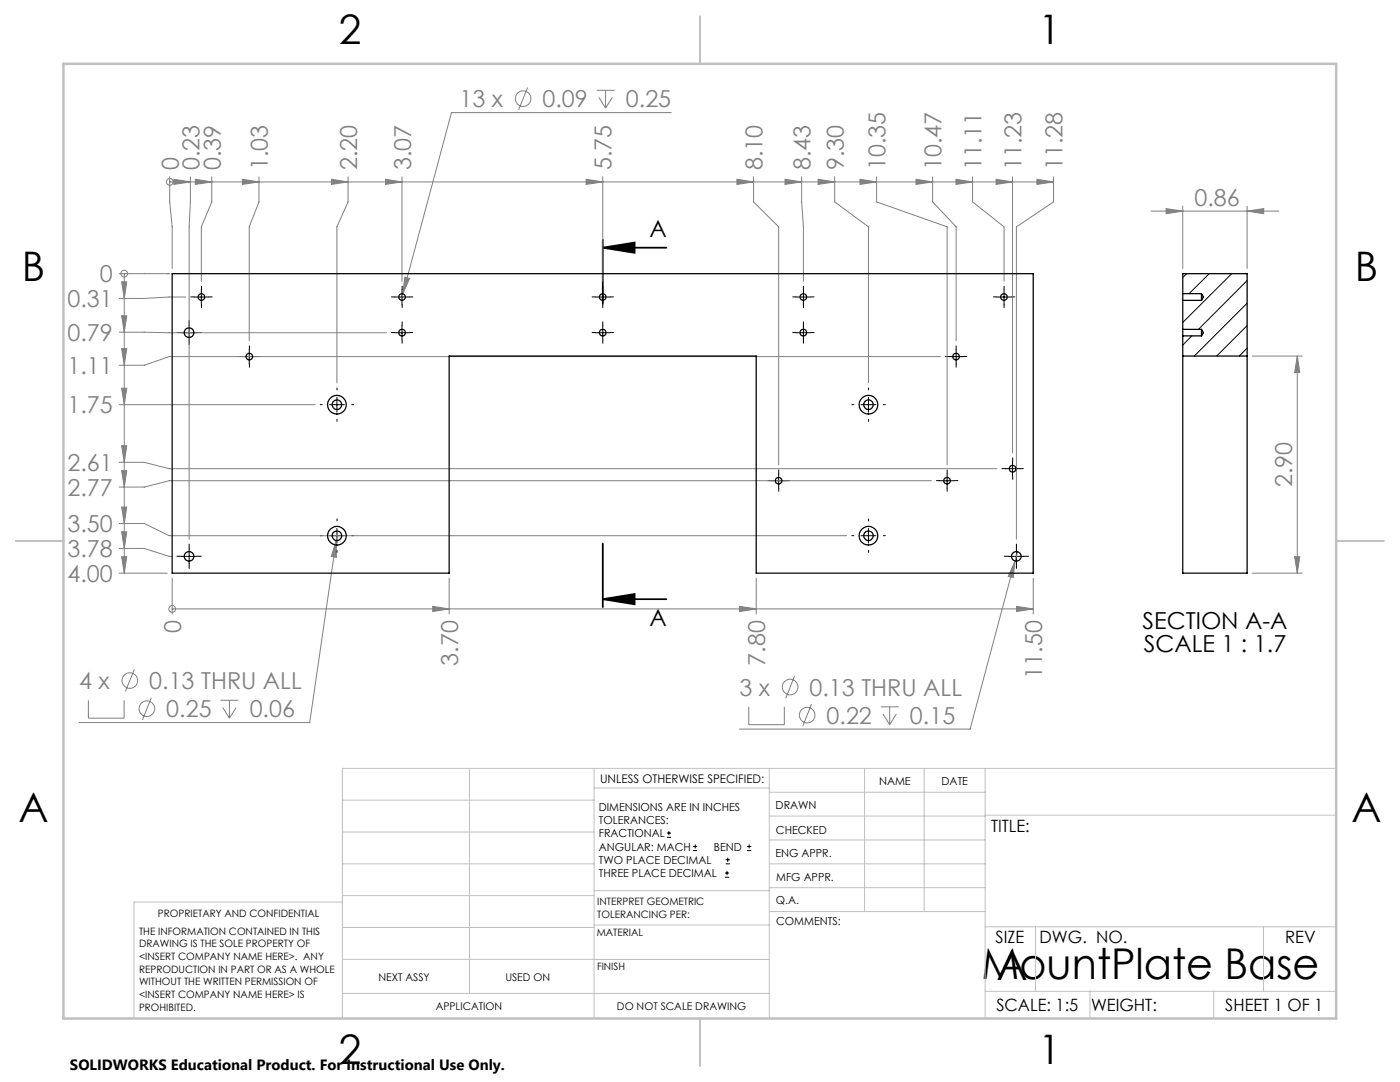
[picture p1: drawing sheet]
<svg xmlns="http://www.w3.org/2000/svg" width="279mm" height="216mm" viewBox="0 0 279 216" stroke-linecap="round" stroke-linejoin="round" font-family="sans-serif">
<g fill="none" stroke="#808080" stroke-width=".2">
<path d="M105.3 17.5l-1.8 4.4M119.1 18h3.6M119.5 19.4l1.4 2.2M120.9 18v3.6M122.2 19.4l-1.3 2.2M33.9 36.3h.1M33.9 35.3v5l.5 5v8.3M33.9 36.3h176.4M34.7 35.8l3.3 .5-3.3 .5zM38 35.3v5l-.3 5v62.3M39 35.8l3.3 .5-3.3 .5zM42.3 35.3v5l-2.1 5v10.8"/>
<path d="M48.4 35.8l3.3 .5-3.3 .5zM51.7 35.3v5l-2 5v22.7M66.1 35.8l3.4 .5-3.4 .5zM69.5 35.3v5l-2.3 5v31.1M76.9 35.8l3.3 .5-3.3 .5zM80.2 35.3v20.8M117 35.8l3.3 .5-3.3 .5zM120.3 35.3v20.8M133.9 22.5h-43.8l-9.7 36.1M147.1 35.8l3.3 .5-3.3 .5zM150.4 35.3v5l5 5v47.5M156.7 35.8l3.3 .5-3.3 .5z"/>
<path d="M160 35.3v5l.3 5v10.8M163.3 35.8l3.3 .5-3.3 .5zM166.6 35.3v5l6.7 5v31.1M171.6 35.8l3.3 .5-3.3 .5zM174.9 35.3v5l14.1 5v47.5M182.8 35.8l3.3 .5-3.3 .5zM186.1 35.3v5l4.7 5v22.7M190.8 35.8l3.3 .5-3.3 .5zM194.1 35.3v5l6.3 5v10.8M198.8 35.8l3.3 .5-3.3 .5zM202.1 35.3v55.1M206.9 35.8l3.4 .5-3.4 .5z"/>
<path d="M210.3 35.3v5l-7.5 5v62.3M23.8 54.6h10M24.3 56.2h1l-.5 3.3zM24.8 54.6v59.8M24.8 54.6h.1M37.1 59.3h-3.3l-5 .2h-5M80.4 58.6l-.3 1.3M80.8 55.3l.9 .3-1.3 3zM229.7 42.1h25.5M232.7 41.6l3.3 .5-3.3 .6zM236 41.1v12.5M248.9 42.1l3.3-.5v1.1z"/>
<path d="M248.9 41.1v12.5M23.8 66.3l53.3 .1M24.3 63h1l-.5 3.3zM24.3 69.6h1l-.5 3.3zM24.3 77.5h1l-.5 3.3zM187.7 71.2h-153.9l-5 1.7h-5M249.9 71h10M258.9 71v43.4M258.9 71l.5 3.3h-1zM23.8 80.8h39.1M23.8 92.3h5l5 1.2h165.1M24.3 88.9h1l-.5 3.4z"/>
<path d="M24.3 93.9h1l-.5 3.3zM185.9 95.9h-152.1l-5 1.3h-5M23.8 104.5h5l5 2.4h135.2M23.8 109.4h5l5 1.6h.5M23.8 114.4h9.6M24.3 101.2h1l-.5 3.3zM24.3 106.1h1l-.5 3.3zM24.3 111.1h1l-.5 3.3zM34.4 115.4v7.1M67.1 107.8v3.4l-1-.1zM67.1 107.8l-5.3 36.4h-46M67.4 105.9l-.3 1.9"/>
<path d="M89.6 115.4v7.1M150.9 115.4v7.1M202.6 111.9l-.4 3.4-1-.3zM202.6 111.9l-9 33.6h-46M203.1 110.1l-.5 1.8M206.2 115.4v7.1M249.9 114.4h10M258.4 111.1h1l-.5 3.3zM17.6 139.7v3.6h7.2v-3.6M26.8 133.6l-1.8 4.4M30.2 139.2l-1.8 4.5M34.4 121.5h.1"/>
<path d="M34.4 121.5h171.8M44 139.7h3.6M45.8 139.7v3.6M86.4 121l3.2 .5-3.2 .5zM147.6 121l3.3 .5-3.3 .5zM158.6 134.9l-1.8 4.4M202.9 121l3.3 .5-3.3 .5zM44.4 141.2l1.4 2.1M47.1 141.2l-1.3 2.1M149.4 141v3.6h7.1v-3.6M162 140.5l-1.8 4.4M175.8 141h3.6"/>
<path d="M176.2 142.5l1.4 2.1M177.6 141v3.6M178.9 142.5l-1.3 2.1"/>
<circle cx="104.4" cy="19.7" r="1.55"/>
<circle cx="33.9" cy="36.3" r=".67"/>
<circle cx="24.8" cy="54.6" r=".68"/>
<circle cx="25.9" cy="135.8" r="1.56"/>
<circle cx="34.4" cy="121.5" r=".67"/>
<circle cx="157.7" cy="137.1" r="1.55"/>
<circle cx="29.3" cy="141.4" r="1.55"/>
<circle cx="161.1" cy="142.7" r="1.55"/>
</g>
<g fill="none" stroke="#000" stroke-width=".2">
<path d="M38.7 59.3h3M40.2 57.8v2.9M78.8 59.3h2.9M80.2 57.8v2.9M118.8 59.3h2.9M120.3 57.8v2.9M158.9 59.3h2.9M160.3 57.8v2.9M198.9 59.3h2.9M200.4 57.8v2.9M36.3 66.4h2.9M37.7 64.9v2.9"/>
<path d="M48.3 71.2h2.9M49.7 69.7v2.9M67.2 79.3v2.9M78.8 66.4h2.9M80.2 64.9v2.9M118.8 66.4h2.9M120.3 64.9v2.9M158.9 66.4h2.9M160.3 64.9v2.9M173.3 79.3v2.9M189.3 71.2h3M190.8 69.7v2.9"/>
<path d="M65.8 80.8h2.9M153.9 95.9h3M155.4 94.4v3M171.8 80.8h3M187.5 95.9h3M189 94.4v3M200.6 93.5h3M202.1 92.1v2.9M36.3 111h2.9M37.7 109.5v3M65.8 106.9h2.9M67.2 105.4v3"/>
<path d="M171.8 106.9h3M173.3 105.4v3M201.4 111h2.9M202.8 109.5v3M133.1 167.1h.8M133.1 166.2h.8M133.5 165.8v.9M138.3 169.7h.8M138.3 168.9h.8M138.7 168.5v.8M144.7 175h.8M144.7 174.2h.8"/>
<path d="M144.8 172.4h.9M144.8 171.6h.9M145.1 173.8v.8M145.2 171.1v.9M149.1 169.7h.8M149.1 168.9h.8M149.5 168.5v.8"/>
</g>
<path d="M120.3 49.4h12.7M120.3 47.8v12.7M120.3 49.4l6.3-1v2zM120.3 108.4v12.7M120.3 119.6h12.7M120.3 119.6l6.3-1.1v2.1z" fill="none" stroke="#000" stroke-width=".35"/>
<g fill="none" stroke="#000" stroke-width=".2" stroke-dasharray="15.2 1.3 1.3 1.3">
<path d="M38.7 59.2h-.6M40.2 57.8v-.7M41.7 59.2h.6M78.8 59.2h-.7M80.3 57.8v-.7M81.7 59.2h.7M118.8 59.2h-.6M120.3 57.8v-.7M121.8 59.2h.6M158.9 59.2h-.7M160.3 57.8v-.7M161.8 59.2h.7"/>
<path d="M198.9 59.2h-.7M200.4 57.8v-.7M201.9 59.2h.6M36.3 66.4h-1M37.7 64.9v-1M37.7 67.8v1M39.2 66.4h1M40.2 60.7v.7M48.3 71.1h-.7M49.8 69.7v-.7M49.8 72.6v.7M51.2 71.1h.7"/>
<path d="M67.3 77.8v-.4M78.8 66.4h-.7M80.3 64.9v-.7M80.3 67.8v.7M80.3 60.7v.7M81.7 66.4h.7M118.8 66.4h-.6M120.3 64.9v-.7M120.3 67.8v.7M120.3 60.7v.7M121.8 66.4h.6M158.9 66.4h-.7"/>
<path d="M160.3 60.7v.7M160.3 64.9v-.7M160.3 67.8v.7M161.8 66.4h.7M173.3 77.8v-.4M189.4 71.1h-.7M190.8 69.7v-.7M190.8 72.6v.7M192.3 71.1h.7M200.4 60.7v.7M64.3 80.7h-.4M67.3 83.7v.4"/>
<path d="M70.2 80.7h.4M153.9 95.9h-.6M155.4 94.4v-.6M155.4 97.4v.6M156.9 95.9h.6M170.4 80.7h-.4M173.3 83.7v.4M176.3 80.7h.4M187.6 95.9h-.7M189 94.4v-.6M189 97.4v.6M190.5 95.9h.7"/>
<path d="M200.6 93.5h-.6M202.1 92v-.6M202.1 95v.6M203.6 93.5h.6M36.3 111h-1M37.7 109.5v-.9M37.7 112.5v.9M39.2 111h1M64.3 106.9h-.4M67.3 103.9v-.4M67.3 109.8v.4M70.2 106.9h.4"/>
<path d="M170.4 106.9h-.4M173.3 103.9v-.4M173.3 109.8v.4M176.3 106.9h.4M201.4 111h-1M202.8 109.5v-.9M202.8 112.5v.9M204.3 111h1"/>
</g>
<g fill="none" stroke="#c0c0c0" stroke-width=".2">
<path d="M68.3 159.7h50.3M93.7 153.3v44.9M118.6 153.3v49.9M118.6 157.2h34.9M153.5 153.3v49.9M153.5 158.1h43.1M172.5 153.3v28.6M184.4 153.3v28.6M196.6 153.3v49.9M266.7 153.3h-198.4v49.9M68.3 178.7h50.3M68.3 172.4h50.3"/>
<path d="M68.3 166h50.3M68.3 180h-41.6v23.2M118.6 177.7h35M153.5 167.6h43.1M153.5 162.8h43.1M153.5 172.4h43.1M153.5 177.1h43.1M196.6 162.7h70.1M68.3 198.2h85.2M68.3 191.4l85.2 .1M68.3 185.1h50.3M118.6 184.6h35"/>
<path d="M153.6 181.9h43M196.6 197.8h70.1M196.6 184.9h70.1M206.7 184.9v12.9M217.5 197.8v5.4M242.2 197.8v5.4M252.2 184.9v12.9"/>
</g>
<path d="M139.7 3.2v9.5M3.1 107.9h9.6M266.7 107.9h9.5M139.7 203.2v9.6" fill="none" stroke="#c0c0c0" stroke-width=".25"/>
<path d="M12.7 12.7h254v190.5h-254z" fill="none" stroke="#c0c0c0" stroke-width=".5"/>
<path d="M120.3 49.4l6.3-1v2zM120.3 119.6l6.3-1.1v2.1z" fill="#000"/>
<g fill="#808080">
<path d="M24.3 56.2h1l-.5 3.3zM24.3 63h1l-.5 3.3zM24.3 69.6h1l-.5 3.3zM24.3 77.5h1l-.5 3.3zM24.3 88.9h1l-.5 3.4zM24.3 93.9h1l-.5 3.3zM24.3 101.2h1l-.5 3.3zM24.3 106.1h1l-.5 3.3zM24.3 111.1h1l-.5 3.3z"/>
<path d="M39 35.8l3.3 .5-3.3 .5zM48.4 35.8l3.3 .5-3.3 .5zM66.1 35.8l3.4 .5-3.4 .5zM76.9 35.8l3.3 .5-3.3 .5zM117 35.8l3.3 .5-3.3 .5zM147.1 35.8l3.3 .5-3.3 .5zM156.7 35.8l3.3 .5-3.3 .5zM163.3 35.8l3.3 .5-3.3 .5zM171.6 35.8l3.3 .5-3.3 .5zM182.8 35.8l3.3 .5-3.3 .5zM190.8 35.8l3.3 .5-3.3 .5zM198.8 35.8l3.3 .5-3.3 .5zM206.9 35.8l3.4 .5-3.4 .5zM34.7 35.8l3.3 .5-3.3 .5zM86.4 121l3.2 .5-3.2 .5zM147.6 121l3.3 .5-3.3 .5zM202.9 121l3.3 .5-3.3 .5z"/>
<path d="M248.9 42.1l3.3-.5v1.1zM232.7 41.6l3.3 .5-3.3 .6z"/>
<path d="M80.8 55.3l-.4 3.3 1.3-3zM67.1 107.8l-1 3.3 1 .1zM202.6 111.9l-1.4 3.1 1 .3z"/>
<path d="M258.9 71l.5 3.3h-1zM258.4 111.1h1l-.5 3.3z"/>
</g>
<g fill="none" stroke="#000" stroke-width=".25">
<path d="M34.4 54.6h171.8v59.8h-55.3v-43.4h-61.3v43.4h-55.2zM236 58.6v1.3M236 58.6v-4h12.9v59.8h-12.9v-47.4M236 59.9v5.8M236 59.9h3.8M236 58.6h3.8M239.8 58.6v1.3M239.8 58.6l.4 .7-.4 .6M236 65.7v1.3M236 71h12.9M236 67h3.8M236 65.7h3.8"/>
<path d="M239.8 65.7v1.3M239.8 65.7l.4 .7-.4 .6"/>
<circle cx="40.2" cy="59.3" r=".67"/>
<circle cx="80.2" cy="59.3" r=".67"/>
<circle cx="120.3" cy="59.3" r=".67"/>
<circle cx="160.3" cy="59.3" r=".67"/>
<circle cx="200.4" cy="59.3" r=".67"/>
<circle cx="37.7" cy="66.4" r=".97"/>
<circle cx="49.8" cy="71.2" r=".67"/>
<circle cx="80.2" cy="66.4" r=".67"/>
<circle cx="120.3" cy="66.4" r=".67"/>
<circle cx="160.3" cy="66.4" r=".67"/>
<circle cx="190.8" cy="71.2" r=".67"/>
<circle cx="67.2" cy="80.7" r=".95"/>
<circle cx="67.2" cy="80.8" r="1.87"/>
<circle cx="155.4" cy="95.9" r=".67"/>
<circle cx="173.3" cy="80.7" r=".95"/>
<circle cx="173.3" cy="80.8" r="1.87"/>
<circle cx="189" cy="95.9" r=".67"/>
<circle cx="202.1" cy="93.5" r=".67"/>
<circle cx="37.7" cy="111" r=".97"/>
<circle cx="67.2" cy="106.9" r=".97"/>
<circle cx="67.2" cy="106.9" r="1.87"/>
<circle cx="173.3" cy="106.9" r=".97"/>
<circle cx="173.3" cy="106.9" r="1.87"/>
<circle cx="202.8" cy="111" r=".97"/>
</g>
<path d="M236.8 54.6l-.8 .8M241.3 54.6l-4 4M245.8 54.6l-9.8 9.7M248.9 56l-9.7 9.7M237.8 67l-1.8 1.9M248.9 60.5l-10.6 10.5M248.9 65l-6.1 6M248.9 69.5l-1.6 1.5" fill="none" stroke="#000" stroke-width=".2"/>
<g font-size="8.5">
<text x="195.9" y="195.4">MountPlate Base</text>
<text x="198.9" y="195.5">A</text>
</g>
<g font-size="8.1">
<text x="67.6" y="8.9">2</text>
<text x="207.3" y="8.9">1</text>
<text x="4.4" y="56.2">B</text>
<text x="270.4" y="56.2">B</text>
<text x="3.7" y="164.1">A</text>
<text x="269.7" y="164.1">A</text>
<text x="67.6" y="212.4">2</text>
<text x="207.3" y="212.4">1</text>
</g>
<g font-size="4.7" fill="#808080">
<text x="91.7" y="21.4">13 x</text>
<text x="108.3" y="21.4">0.09</text>
<text x="124.9" y="21.4">0.25</text>
<text x="35.7" y="34" transform="rotate(-90 35.7 34)">0</text>
<text x="39.8" y="34" transform="rotate(-90 39.8 34)">0.23</text>
<text x="44.1" y="34" transform="rotate(-90 44.1 34)">0.39</text>
<text x="53.5" y="34" transform="rotate(-90 53.5 34)">1.03</text>
<text x="71.3" y="34" transform="rotate(-90 71.3 34)">2.20</text>
<text x="82" y="34" transform="rotate(-90 82 34)">3.07</text>
<text x="122.1" y="34" transform="rotate(-90 122.1 34)">5.75</text>
<text x="152.2" y="34" transform="rotate(-90 152.2 34)">8.10</text>
<text x="161.8" y="34" transform="rotate(-90 161.8 34)">8.43</text>
<text x="168.4" y="34" transform="rotate(-90 168.4 34)">9.30</text>
<text x="176.7" y="34" transform="rotate(-90 176.7 34)">10.35</text>
<text x="187.9" y="34" transform="rotate(-90 187.9 34)">10.47</text>
<text x="195.9" y="34" transform="rotate(-90 195.9 34)">11.11</text>
<text x="203.9" y="34" transform="rotate(-90 203.9 34)">11.23</text>
<text x="212" y="34" transform="rotate(-90 212 34)">11.28</text>
<text x="238.4" y="41.1">0.86</text>
<text x="19.9" y="56.3">0</text>
<text x="13.4" y="61.3">0.31</text>
<text x="13.4" y="68">0.79</text>
<text x="13.4" y="74.6">1.11</text>
<text x="13.4" y="82.5">1.75</text>
<text x="13.4" y="94">2.61</text>
<text x="13.4" y="98.9">2.77</text>
<text x="257.9" y="97.2" transform="rotate(-90 257.9 97.2)">2.90</text>
<text x="13.4" y="106.2">3.50</text>
<text x="13.4" y="111.2">3.78</text>
<text x="13.4" y="116.1">4.00</text>
<text x="36.2" y="126.4" transform="rotate(-90 36.2 126.4)">0</text>
<text x="15.8" y="137.5">4 x</text>
<text x="29.8" y="137.5">0.13 THRU ALL</text>
<text x="91.4" y="132.9" transform="rotate(-90 91.4 132.9)">3.70</text>
<text x="152.7" y="132.9" transform="rotate(-90 152.7 132.9)">7.80</text>
<text x="208" y="135.4" transform="rotate(-90 208 135.4)">11.50</text>
<text x="33.2" y="143.1">0.25</text>
<text x="49.8" y="143.1">0.06</text>
<text x="147.6" y="138.8">3 x</text>
<text x="161.6" y="138.8">0.13 THRU ALL</text>
<text x="165" y="144.4">0.22</text>
<text x="181.6" y="144.4">0.15</text>
</g>
<g font-size="4.7">
<text x="129.6" y="47.3">A</text>
<text x="129.6" y="124.9">A</text>
<text x="228" y="125.6">SECTION A-A</text>
<text x="228.3" y="130.1">SCALE 1 : 1.7</text>
</g>
<g font-size="3.4">
<text x="197.8" y="166">TITLE:</text>
<text x="198.7" y="188.1">SIZE</text>
<text x="207.5" y="188.1">DWG. NO.</text>
<text x="256.5" y="188.2">REV</text>
<text x="198.8" y="201.7">SCALE: 1:5</text>
<text x="217.7" y="201.8">WEIGHT:</text>
<text x="244.5" y="201.7">SHEET 1 OF 1</text>
</g>
<text font-size="3" x="14" y="213.5">SOLIDWORKS Educational Product. For Instructional Use Only.</text>
<text font-size="2.4" x="119.8" y="156.2">UNLESS OTHERWISE SPECIFIED:</text>
<g font-size="2.2">
<text x="119.5" y="161.8">DIMENSIONS ARE IN INCHES</text>
<text x="154.8" y="161.4">DRAWN</text>
<text x="175.4" y="156.6">NAME</text>
<text x="187.9" y="156.7">DATE</text>
<text x="119.5" y="164.4">TOLERANCES:</text>
<text x="119.5" y="167.1">FRACTIONAL</text>
<text x="154.9" y="166.3">CHECKED</text>
<text x="119.5" y="169.7">ANGULAR: MACH</text>
<text x="119.5" y="172.4">TWO PLACE DECIMAL</text>
<text x="142.5" y="169.7">BEND</text>
<text x="154.8" y="171">ENG APPR.</text>
<text x="119.5" y="175">THREE PLACE DECIMAL</text>
<text x="154.9" y="175.7">MFG APPR.</text>
<text x="154.9" y="180.4">Q.A.</text>
<text x="154.9" y="184.6">COMMENTS:</text>
</g>
<g font-size="2.1">
<text x="75.5" y="195.7">NEXT ASSY</text>
<text x="100.9" y="195.7">USED ON</text>
<text x="86.9" y="201.5">APPLICATION</text>
<text x="123.1" y="201.6">DO NOT SCALE DRAWING</text>
</g>
<g font-size="2">
<text x="31.5" y="182.9">PROPRIETARY AND CONFIDENTIAL</text>
<text x="119.2" y="180.6">INTERPRET GEOMETRIC</text>
<text x="119.2" y="183.1">TOLERANCING PER:</text>
<text x="27.8" y="186.5">THE INFORMATION CONTAINED IN THIS</text>
<text x="27.8" y="189">DRAWING IS THE SOLE PROPERTY OF</text>
<text x="27.8" y="191.6">&lt;INSERT COMPANY NAME HERE&gt;. ANY</text>
<text x="119.1" y="186.7">MATERIAL</text>
<text x="27.8" y="194.1">REPRODUCTION IN PART OR AS A WHOLE</text>
<text x="27.8" y="196.6">WITHOUT THE WRITTEN PERMISSION OF</text>
<text x="119.1" y="193.5">FINISH</text>
<text x="27.8" y="199.1">&lt;INSERT COMPANY NAME HERE&gt; IS</text>
<text x="27.8" y="201.7">PROHIBITED.</text>
</g>
</svg>
